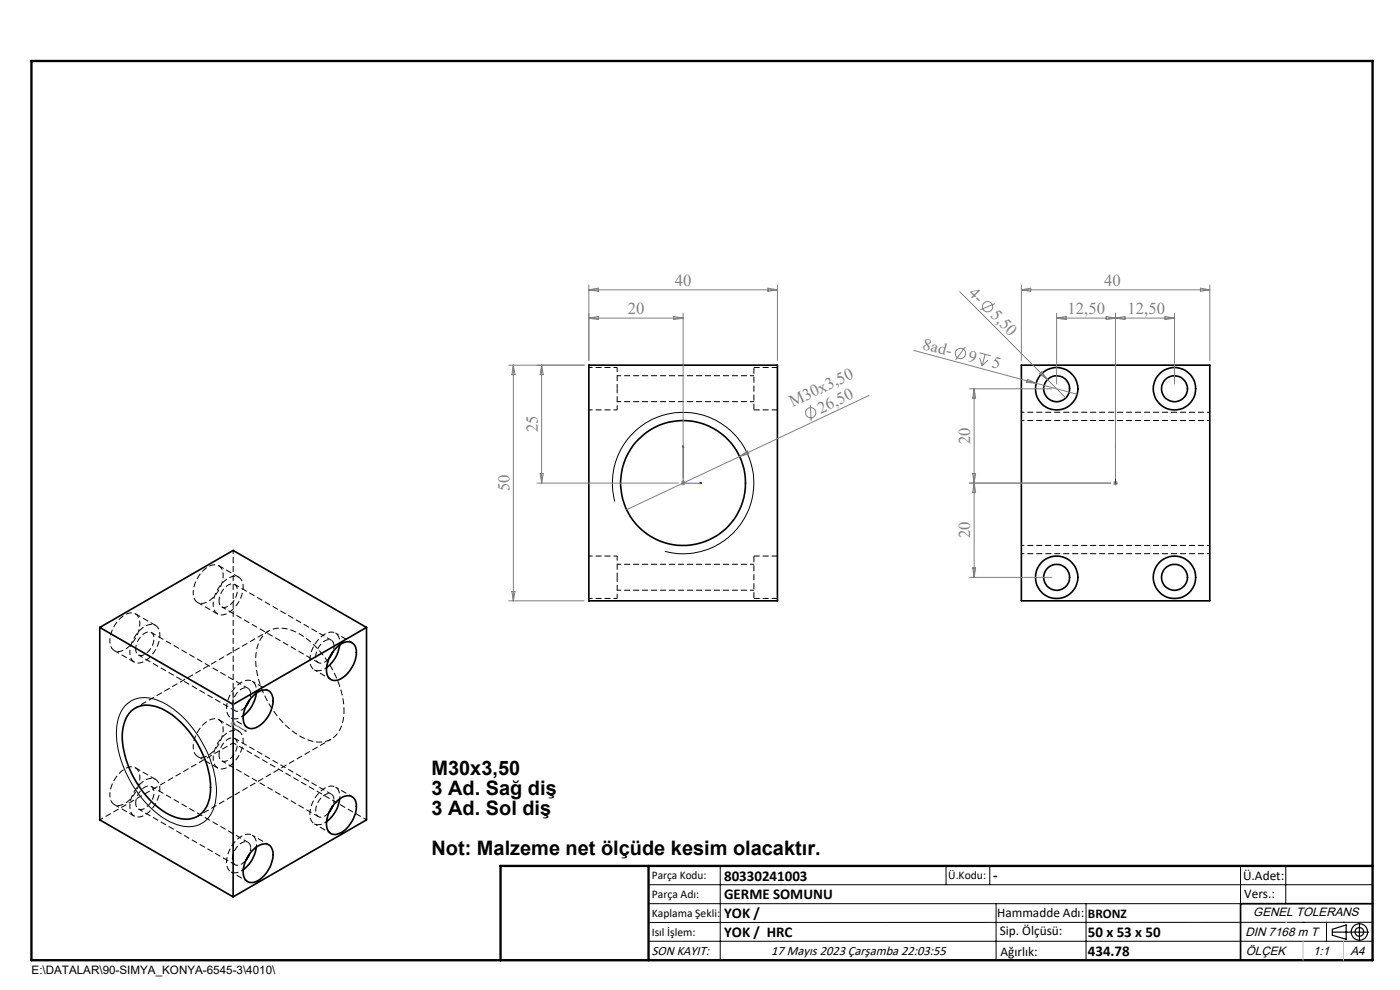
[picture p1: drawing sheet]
<svg xmlns="http://www.w3.org/2000/svg" width="297mm" height="210mm" viewBox="0 0 297 210" stroke-linecap="round" stroke-linejoin="round" font-family="sans-serif">
<path d="M130.9 82.4v-4.5M130.9 86.9v-4.5M130.9 122.4v-4.5M130.9 126.9v-4.5" fill="none" stroke="#000" stroke-width=".21" stroke-dasharray="1.3 .6" stroke-dashoffset=".3" stroke-linecap="butt"/>
<path d="M159.9 77.9v9M159.9 117.9v9M69.8 139.6a1.84 1.84 0 0 1-2.5 .8 3.6 3.6 0 0 1 1.7-4.5 1.17 1.17 0 0 1 1.3-.1 1.17 1.17 0 0 1 .6 1.3M52.2 149.8a1.84 1.84 0 0 1-2.6 .8 3.6 3.6 0 0 1 1.7-4.5 1.17 1.17 0 0 1 1.4-.1 1.17 1.17 0 0 1 .5 1.3M69.8 172.3a1.84 1.84 0 0 1-2.5 .7 3.6 3.6 0 0 1 1.7-4.4 1.17 1.17 0 0 1 1.3-.1 1.17 1.17 0 0 1 .6 1.2M52.2 182.5a1.84 1.84 0 0 1-2.6 .7 3.6 3.6 0 0 1 1.7-4.4 1.17 1.17 0 0 1 1.4-.1 1.17 1.17 0 0 1 .5 1.2" fill="none" stroke="#000" stroke-width=".21" stroke-dasharray="1.3 .6" stroke-dashoffset="-.1" stroke-linecap="butt"/>
<g fill="none" stroke="#000" stroke-width=".21" stroke-dasharray="1.3 .6" stroke-dashoffset=".5" stroke-linecap="butt">
<path d="M130.9 77.9h-6M124.9 86.9h6M49.5 116.7v32.7M130.9 117.9h-6M57 133.9l-28.3 16.3M74.7 136.3l-3.5-2M124.9 126.9h6M49 152.3l3.5 2M49.5 157.6l-28.3 16.3M57 146.5l-3.5-2M66.7 142.1l3.5 2M42 173.1l28.2-16.3"/>
<path d="M57 179.2l-3.5-2M66.7 174.7l3.5 2.1M74.7 169l-3.5-2.1M77.8 173.9l-28.3-16.3M49 184.9l3.5 2.1"/>
</g>
<path d="M164.9 77.9h-5M159.9 86.9h5M164.9 117.9h-5M159.9 126.9h5" fill="none" stroke="#000" stroke-width=".21" stroke-dasharray="1.3 .6" stroke-linecap="butt"/>
<path d="M159.9 79.7h-29M130.9 85.2h29M159.9 119.7h-29M28.8 137.7a1.23 1.23 0 0 0 .7 1.3 1.23 1.23 0 0 0 1.5-.4 3.5 3.5 0 0 0 1.3-4.2 1.62 1.62 0 0 0-2.3 .5l-.8 1.1-.4 1.7M46.5 127.5a1.23 1.23 0 0 0 .7 1.3 1.23 1.23 0 0 0 1.5-.4 3.5 3.5 0 0 0 1.3-4.2 1.62 1.62 0 0 0-2.3 .5l-.8 1.1-.4 1.7M130.9 125.2h29M28.8 170.3a1.23 1.23 0 0 0 .7 1.4 1.23 1.23 0 0 0 1.5-.4 3.5 3.5 0 0 0 1.3-4.3 1.62 1.62 0 0 0-2.3 .5l-.8 1.2-.4 1.6M46.5 160.1a1.23 1.23 0 0 0 .7 1.4 1.23 1.23 0 0 0 1.5-.4 3.5 3.5 0 0 0 1.3-4.3 1.62 1.62 0 0 0-2.3 .5l-.8 1.2-.4 1.6" fill="none" stroke="#000" stroke-width=".21" stroke-dasharray="1.3 .6" stroke-dashoffset=".4" stroke-linecap="butt"/>
<g fill="none" stroke="#000" stroke-width=".35">
<path d="M124.9 77.5h40v50h-40zM216.7 77.5h39.9v50h-39.9zM21.2 133.1v40.8l28.3 16.3M21.2 133.1l28.3 16.3M21.2 133.1l28.3-16.3 28.3 16.3M70.6 138.3l-.8 1.3M71.2 137.5a3.1 3.1 0 0 1 3.5-1.2 3 3 0 0 1 .7 3.6 6.1 6.1 0 0 1-4.2 4.4 1.9 1.9 0 0 1-1.9-2.2 7 7 0 0 1 1.9-4.6zM72.1 136.8a7.2 7.2 0 0 1-2.8 4.8M77.8 133.1l-28.3 16.3M77.8 133.1v40.8l-28.3 16.3M27.8 150.8a5.4 5.4 0 0 1 5.9-.7 18.6 18.6 0 0 1 9.3 9.9 14.6 14.6 0 0 1 1 10.7 5 5 0 0 1-6.7 2.7 17.6 17.6 0 0 1-9-8.7 17.4 17.4 0 0 1-2.2-10.4l.6-1.9zM49.5 149.4v40.8"/>
<path d="M52.9 148.5l-.8 1.4M53.9 147.4a2.61 2.61 0 0 1 3.4-.7 4.2 4.2 0 0 1 0 4.5 5.7 5.7 0 0 1-3.7 3.3 1.86 1.86 0 0 1-2-2.2 7.3 7.3 0 0 1 2.3-4.9zM54.4 147a7 7 0 0 1-2.8 4.8M54.4 179.7a7 7 0 0 1-2.8 4.8M70.6 170.9l-.8 1.4M71.2 170.2a3.1 3.1 0 0 1 3.5-1.2 3 3 0 0 1 .7 3.6 6.1 6.1 0 0 1-4.2 4.4 1.91 1.91 0 0 1-1.9-2.3 6.9 6.9 0 0 1 1.9-4.5zM72.1 169.5a7.4 7.4 0 0 1-2.8 4.8M52.9 181.1l-.8 1.4M53.6 180.4a3.2 3.2 0 0 1 3.4-1.2 2.96 2.96 0 0 1 .7 3.6 6 6 0 0 1-4.1 4.4 1.9 1.9 0 0 1-2-2.2 7 7 0 0 1 2-4.6zM291.2 191.7h-28v12"/>
<circle cx="224.2" cy="82.5" r="2.74"/>
<circle cx="224.2" cy="82.5" r="4.5"/>
<circle cx="249.2" cy="82.5" r="4.5"/>
<circle cx="249.2" cy="82.4" r="2.75"/>
<circle cx="144.9" cy="102.5" r="13.2"/>
<circle cx="224.2" cy="122.5" r="2.74"/>
<circle cx="224.2" cy="122.5" r="4.5"/>
<circle cx="249.2" cy="122.5" r="4.5"/>
<circle cx="249.2" cy="122.5" r="2.75"/>
</g>
<path d="M256.7 89.2h-40M256.7 87.4h-40M216.7 115.7h40M216.7 117.4h40M70.9 137.1l-.3 1.2M53.2 147.3l-.3 1.2M73 150.7a20.4 20.4 0 0 0-10.3-16.7 5.5 5.5 0 0 0-7 .9 10.3 10.3 0 0 0-.9 8.9 20.1 20.1 0 0 0 10 13 5.3 5.3 0 0 0 7.2-1.9l.7-1.9 .3-2.3M53.2 179.9l-.3 1.2M70.9 169.7l-.3 1.2" fill="none" stroke="#000" stroke-width=".21" stroke-dasharray="1.3 .6" stroke-dashoffset=".6" stroke-linecap="butt"/>
<path d="M23.3 135.9a6.7 6.7 0 0 1 4-5.8 1.87 1.87 0 0 1 2.4 2.2 6.7 6.7 0 0 1-4 5.8 1.87 1.87 0 0 1-2.4-2.2M27.5 138.4a6.7 6.7 0 0 1 4.1-5.9 1.87 1.87 0 0 1 2.3 2.2 6.7 6.7 0 0 1-4 5.9 1.87 1.87 0 0 1-2.4-2.2M41 125.7a6.7 6.7 0 0 1 4-5.8 1.87 1.87 0 0 1 2.3 2.2 6.7 6.7 0 0 1-4 5.8 1.87 1.87 0 0 1-2.3-2.2M45.2 128.2a6.7 6.7 0 0 1 4-5.9 1.87 1.87 0 0 1 2.4 2.2 6.7 6.7 0 0 1-4 5.9 1.87 1.87 0 0 1-2.4-2.2M72.1 136.8a2.17 2.17 0 0 0-1.6-2.7 5.5 5.5 0 0 0-4.5 4.4 3.2 3.2 0 0 0 .7 3.6l1 .2 .8-.2 .8-.5M41 158.4a6.7 6.7 0 0 1 4-5.9 1.87 1.87 0 0 1 2.3 2.2 6.7 6.7 0 0 1-4 5.9 1.87 1.87 0 0 1-2.3-2.2M54.4 147a2.17 2.17 0 0 0-1.6-2.7 5.5 5.5 0 0 0-4.5 4.4 3.2 3.2 0 0 0 .7 3.6l1 .2 .8-.2 .8-.5M23.3 168.6a6.7 6.7 0 0 1 4-5.9 1.87 1.87 0 0 1 2.4 2.2 6.7 6.7 0 0 1-4 5.9 1.87 1.87 0 0 1-2.4-2.2M27.5 171a6.7 6.7 0 0 1 4.1-5.8 1.87 1.87 0 0 1 2.3 2.2 6.7 6.7 0 0 1-4 5.8 1.87 1.87 0 0 1-2.4-2.2M45.2 160.8a6.7 6.7 0 0 1 4-5.8 1.87 1.87 0 0 1 2.4 2.2 6.7 6.7 0 0 1-4 5.8 1.87 1.87 0 0 1-2.4-2.2M54.4 179.7a2.17 2.17 0 0 0-1.6-2.8 5.5 5.5 0 0 0-4.5 4.4 3.2 3.2 0 0 0 .7 3.6l1 .2 .8-.2 .8-.4M72.1 169.5a2.17 2.17 0 0 0-1.6-2.8 5.5 5.5 0 0 0-4.5 4.4 3.2 3.2 0 0 0 .7 3.6l1 .2 .8-.2 .8-.4" fill="none" stroke="#000" stroke-width=".21" stroke-dasharray="1.3 .6" stroke-dashoffset=".7" stroke-linecap="butt"/>
<path d="M29.4 138.9l20.5 11.9M47 128.7l20.5 11.9M70.3 135.8l-20.5-11.8M52.6 146l-20.5-11.8M29.4 171.6l20.5 11.8M47 161.4l20.5 11.8M52.6 178.7l-20.5-11.9M70.3 168.5l-20.5-11.9" fill="none" stroke="#000" stroke-width=".21" stroke-dasharray="1.3 .6" stroke-dashoffset=".2" stroke-linecap="butt"/>
<path d="M24.2 138l4.3 2.4M33 132.7l-4.3-2.5M41.9 127.8l4.3 2.4M50.7 122.4l-4.3-2.4M50.7 155.1l-4.3-2.4M24.2 170.7l4.3 2.4M33 165.3l-4.3-2.4M41.9 160.5l4.3 2.4" fill="none" stroke="#000" stroke-width=".21" stroke-dasharray="1.3 .6" stroke-dashoffset=".1" stroke-linecap="butt"/>
<g fill="none" stroke="#808080" stroke-width=".21">
<path d="M107.9 77.5h16M108.9 77.5l.4 2h-.7zM108.9 77.5v50M114.9 77.5v25M114.9 77.5l.4 2h-.7zM124.9 67.5h20M124.9 67.5l2-.4v.7zM124.9 60.5v16M124.9 61.5l2-.4v.7zM124.9 61.5h40M142.9 67.1l2 .4-2 .3zM144.9 66.5v35"/>
<path d="M162.9 61.1l2 .4-2 .3zM164.9 60.5v16M193.8 74.3l26 7M203.6 61.9l18.6 18.6M204.8 73.6l-2.1 2.7M207.8 74.9l2.4 .6M207.8 75.9l.6 1.7M209 75.2l-.6 2.4M209.6 76.4l-1.2 1.2M211.1 64.4l-3.1 1.3M216.7 61.5h39.9M216.7 60.5v16"/>
<path d="M216.7 61.5l2-.4v.7zM221 78.9l1.2 1.6-1.6-1.2zM224.2 67.5h25M224.2 66.5v14.9M224.2 67.5l2-.4v.7zM234.7 67.1l1.9 .4-1.9 .3zM236.6 66.5v35M236.6 67.5l2.1-.4v.7zM247.2 67.1l2 .4-2 .3zM249.2 66.5v14.9M254.7 61.1l1.9 .4-1.9 .3zM256.6 60.5v16"/>
<path d="M156.9 96.8l1.7-1.1 .3 .6zM171.9 85.9l.2 3.3M184.4 83.9l-51.5 24.2M205.7 82.5h17.5M206.7 82.5v40M206.7 82.5l.3 1.9h-.7zM218 80.5l1.8 .8-2-.2zM219.8 81.3l8.7 2.3M222.2 80.5l3.9 3.9M113.9 102.5h30M114.6 100.5h.7l-.4 2zM144.4 102.5h1"/>
<path d="M144.6 102.1l.7 .7M144.9 102v1M145.3 102.1l-.7 .7M205.7 102.5h30M206.3 100.5h.7l-.3 2zM206.7 102.5l.3 1.9h-.7zM236.1 102.5h1.1M236.3 102.1l.7 .7M236.6 102v1M237 102.1l-.7 .7M107.9 127.5h16M108.6 125.5h.7l-.4 2z"/>
<path d="M205.7 122.5h17.5M206.3 120.5h.7l-.3 2zM49 153.5h1M49.1 153.2l.7 .7M49.5 153v1M49.8 153.2l-.7 .7"/>
<circle cx="203.8" cy="75" r="1.11"/>
<circle cx="209.5" cy="65.1" r="1.09"/>
<circle cx="172" cy="87.6" r="1.09"/>
</g>
<g fill="none" stroke="#000" stroke-width=".21">
<path d="M130.4 106.4a15 15 0 0 1 13.2-18.9 15 15 0 0 1 16.2 16.2 15 15 0 0 1-18.8 13.2M26.8 149.4a6.1 6.1 0 0 1 7-.7 21.7 21.7 0 0 1 10.8 12.5 15.3 15.3 0 0 1 .7 10.5 5.7 5.7 0 0 1-7.7 3.2 19.7 19.7 0 0 1-10.3-9.8 18 18 0 0 1-2.2-12.7l.5-1.4zM137.6 187.7h153.6M137.6 191.7h153.6M137.6 199.7h153.6M152.8 183.7v20M200.7 183.7v4M210 183.7v4M211.3 191.7v12M230.4 191.7v12M263.2 183.7v20M272.8 183.7v8"/>
<path d="M276.4 195.6h.1M281.4 195.6v4.1M285 195.6h.1M291.2 195.6l-153.6 .1"/>
</g>
<g fill="none" stroke="#000" stroke-width=".25">
<path d="M282.6 197.7h7.8M282.6 197.1l3-.9v3l-3-.8zM288.4 195.8v3.8M106.2 203.7h185"/>
<circle cx="288.4" cy="197.7" r="1.74"/>
<circle cx="288.4" cy="197.7" r=".93"/>
</g>
<path d="M144.9 94.5v8h4M144.9 94.5l.1 .4h-.2zM236.6 94.5v.4v-.4M236.6 94.5v8M148.5 102.4l.4 .1-.4 .1zM236.6 102.4v.2zM236.6 102.5h.1M49.5 147v.3h-.1zM49.5 147v6.5l2.8 1.6M52 154.9l.3 .2h-.3z" fill="none" stroke="#00f" stroke-width=".21"/>
<path d="M6.7 12.9h284.5v190.8h-284.5zM137.6 183.7v20M291.2 183.7h-185v20" fill="none" stroke="#000" stroke-width=".5"/>
<path d="M276.4 199.7v4M285 199.7v4" fill="none" stroke="#c0c0c0" stroke-width=".21"/>
<path d="M272.8 195.6h.1" fill="none" stroke="#c0c0c0" stroke-width=".25"/>
<g fill="#00f">
<path d="M148.5 102.4l.4 .1-.4 .1zM144.9 94.5l.1 .4h-.2z"/>
<path d="M52 154.9l.3 .2h-.3zM49.5 147v.3h-.1z"/>
<path d="M236.6 102.4v.2zM236.6 94.5v.4z"/>
</g>
<g font-size="4.2">
<text x="91.5" y="164.5">M30x3,50</text>
<text x="91.5" y="168.7">3 Ad. Sağ diş</text>
<text x="91.5" y="172.9">3 Ad. Sol diş</text>
<text x="91.5" y="181.4">Not: Malzeme net ölçüde kesim olacaktır.</text>
</g>
<g font-size="3.5" fill="#808080">
<text x="143.2" y="60.6">40</text>
<text x="205.3" y="62.4" transform="rotate(45 205.3 62.4)">4-</text>
<text x="234.3" y="60.6">40</text>
<text x="133.2" y="66.6">20</text>
<text x="210" y="67.1" transform="rotate(45 210 67.1)">5,50</text>
<text x="226.5" y="66.6">12,50</text>
<text x="239.2" y="66.6">12,50</text>
<text x="195.6" y="73.9" transform="rotate(15 195.6 73.9)">8ad-</text>
<text x="205.2" y="76.5" transform="rotate(15 205.2 76.5)">9</text>
<text x="210.3" y="77.9" transform="rotate(15 210.3 77.9)">5</text>
<text x="168.1" y="86.3" transform="rotate(-25 168.1 86.3)">M30x3,50</text>
<text x="174.1" y="87.8" transform="rotate(-25 174.1 87.8)">26,50</text>
<text x="114.1" y="91.7" transform="rotate(-90 114.1 91.7)">25</text>
<text x="205.8" y="94.2" transform="rotate(-90 205.8 94.2)">20</text>
<text x="108.1" y="104.2" transform="rotate(-90 108.1 104.2)">50</text>
<text x="205.8" y="114.2" transform="rotate(-90 205.8 114.2)">20</text>
</g>
<g font-size="3.2">
<text x="153.6" y="186.8">80330241003</text>
<text x="153.6" y="190.8">GERME SOMUNU</text>
<text x="210.7" y="186.6">-</text>
<text x="153.6" y="194.8">YOK /</text>
<text x="153.6" y="198.8">YOK / HRC</text>
<text x="230.8" y="198.7">50 x 53 x 50</text>
<text x="230.8" y="202.8">434.78</text>
</g>
<g font-size="2.8">
<text x="263.7" y="186.7">Ü.Adet:</text>
<text x="263.9" y="190.5">Vers.:</text>
<text x="211.5" y="194.5">Hammadde Adı:</text>
<text x="230.8" y="194.7">BRONZ</text>
<text x="138.3" y="202.6">SON KAYIT:</text>
<text x="163.6" y="202.6">17 Mayıs 2023 Çarşamba 22:03:55</text>
<text x="212.1" y="198.4">Sip. Ölçüsü:</text>
<text x="212.2" y="202.7">Ağırlık:</text>
</g>
<g font-size="2.6">
<text x="265.9" y="194.4">GENEL TOLERANS</text>
<text x="264.2" y="198.5">DIN 7168 m T</text>
<text x="264.3" y="202.6">ÖLÇEK</text>
<text x="278.5" y="202.6">1:1</text>
<text x="286.5" y="202.6">A4</text>
</g>
<g font-size="2.5">
<text x="138.3" y="186.4">Parça Kodu:</text>
<text x="138.3" y="190.5">Parça Adı:</text>
<text x="201.2" y="186.5">Ü.Kodu:</text>
<text x="138.3" y="194.5">Kaplama Şekli:</text>
<text x="138.3" y="198.6">Isıl İşlem:</text>
<text x="6.7" y="206.7">E:\DATALAR\90-SIMYA_KONYA-6545-3\4010\</text>
</g>
</svg>
